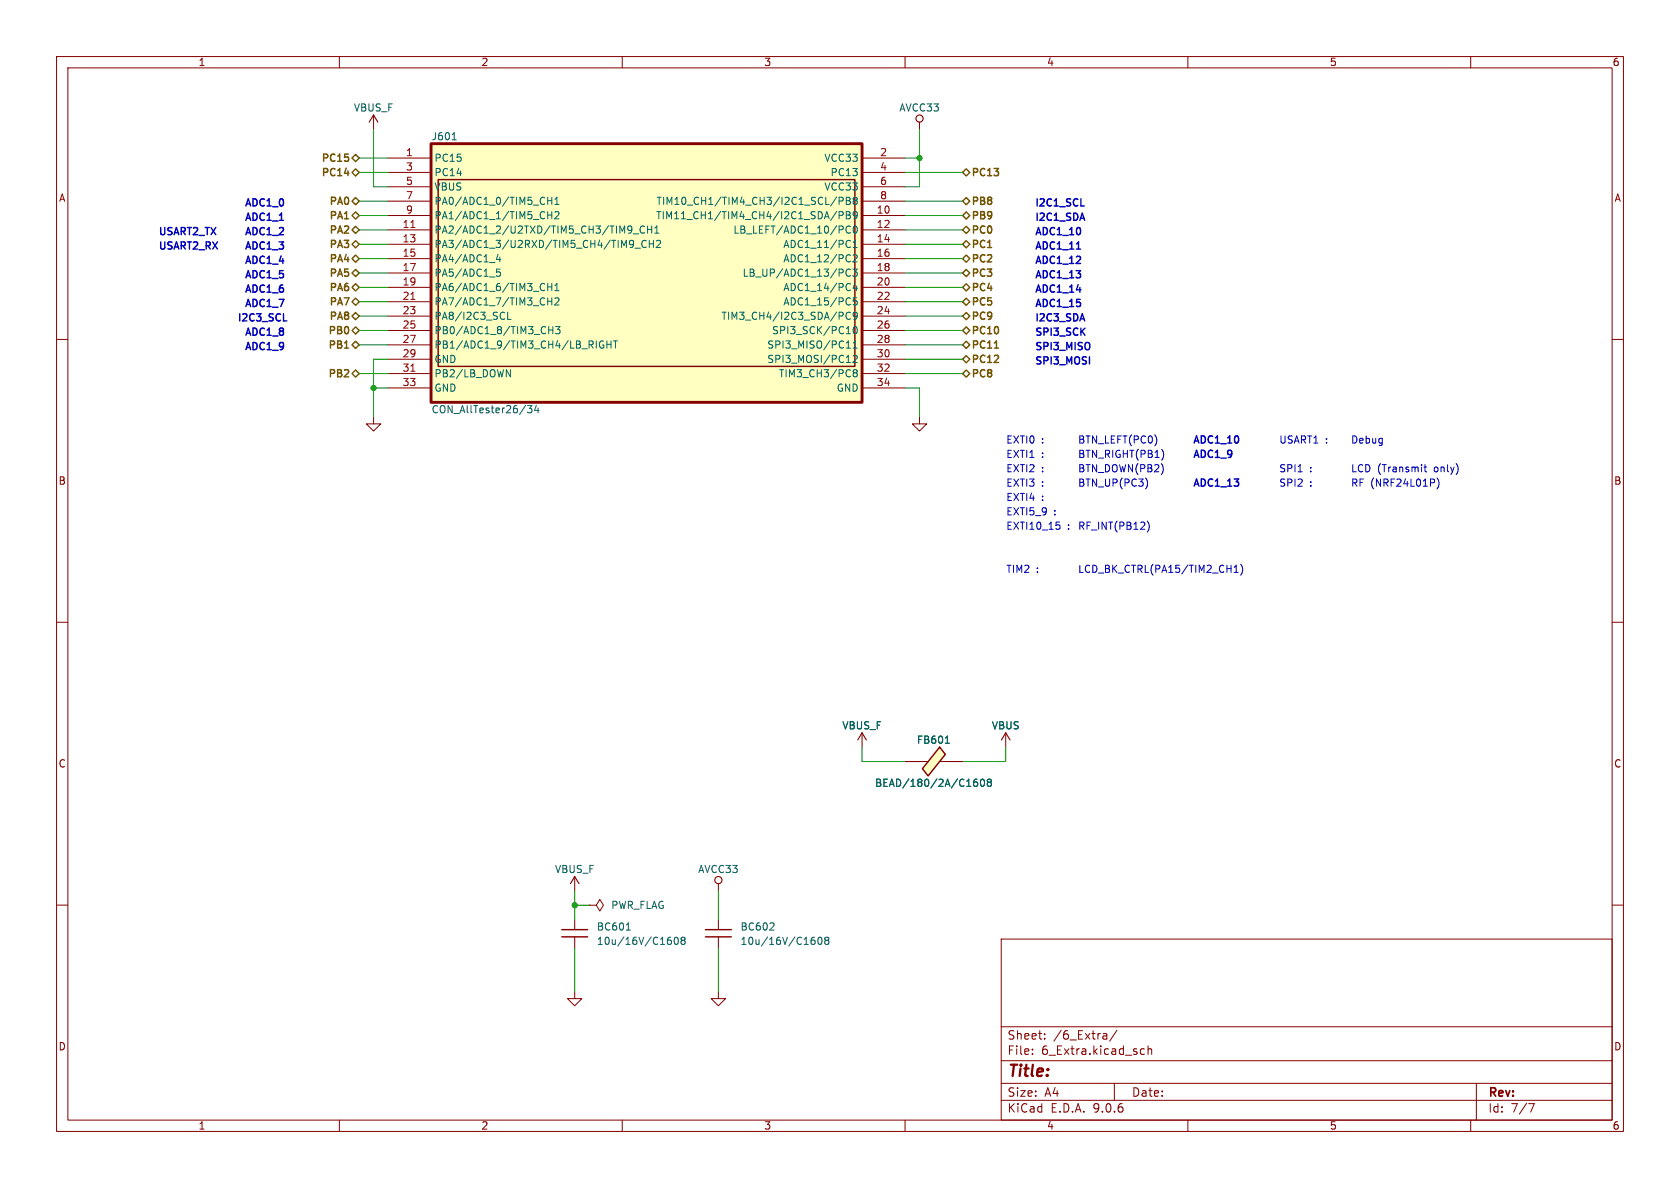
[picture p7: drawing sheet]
<svg xmlns="http://www.w3.org/2000/svg" width="297mm" height="210mm" viewBox="0 0 297 210" stroke-linecap="round" stroke-linejoin="round" font-family="sans-serif">
<g fill="none" stroke="#840000" stroke-width=".18">
<path d="M10 10h277v190h-277zM12 12h273v186h-273zM60 10v2M110 10v2M160 10v2M210 10v2M260 10v2M10 60h2M285 60h2M10 110h2M285 110h2M10 160h2"/>
<path d="M177 166h108v32h-108zM285 160h2M60 198v2M110 198v2M160 198v2M177 194.5h108M177 191.5h108M177 187.5h108M177 181.5h108M182.5 186.3v.1M182.5 185.5v.1M184.7 183.6v.1"/>
<path d="M184.7 182.8v.1M195.2 182.7h.3l.2 .2v.8M195.7 183.6l-.5 .1M195.7 183.1h-.5M197 191.5v3M197.5 182.1l-1.3 2M201.7 186.3h.6M201.7 185.5h.6M203 185.5l.2-.1 .3 .1 .1 .9M203 184.9v1.5M210 198v2M260 198v2"/>
<path d="M261 191.5v6.5M270.2 195.1h1l-.6 1.5"/>
</g>
<path d="M76.2 25.4h76.2v45.7h-76.2z" fill="#ffffc2"/>
<path d="M76.2 25.4h76.2v45.7h-76.2z" fill="none" stroke="#840000" stroke-width=".51"/>
<path d="M77.5 31.8h73.6v33h-73.6z" fill="none" stroke="#840000" stroke-width=".25"/>
<g fill="none" stroke="#840000" stroke-width=".18">
<path d="M68.6 27.9h7.6M68.6 30.5h7.6M68.6 33h7.6M68.6 35.6h7.6M68.6 38.1h7.6M152.4 27.9h7.6M152.4 30.5h7.6M152.4 33h7.6M152.4 35.6h7.6M152.4 38.1h7.6M162.6 21.6v1.3M68.6 40.6h7.6"/>
<path d="M68.6 43.2h7.6M68.6 45.7h7.6M68.6 48.3h7.6M68.6 50.8h7.6M68.6 53.3h7.6M68.6 55.9h7.6M68.6 58.4h7.6M152.4 40.6h7.6M152.4 43.2h7.6M152.4 45.7h7.6M152.4 48.3h7.6M152.4 50.8h7.6"/>
<path d="M152.4 53.3h7.6M152.4 55.9h7.6M152.4 58.4h7.6M66 73.7v1.2h1.3l-1.3 1.3-1.2-1.3h1.2M68.6 61h7.6M68.6 63.5h7.6M68.6 66h7.6M68.6 68.6h7.6M152.4 61h7.6M152.4 63.5h7.6M152.4 66h7.6M152.4 68.6h7.6"/>
<path d="M162.6 73.7v1.2h1.2l-1.2 1.3-1.3-1.3h1.3M152.4 129.5v2.6M177.8 129.5v2.6"/>
</g>
<g fill="none" stroke="#006464" stroke-width=".18">
<path d="M79.9 24.7h.8M96.8 34.9v1.2M96.8 37.4v1.3M96.8 35.5h.8M96.8 38h.8M97.6 34.9v1.2M97.6 37.4v1.3M98.1 36.1h.7M98.1 35.2l.4-.3v1.2M98.1 37.5l.5-.1 .2 .4-.8 .9h.8M114.5 39.9v1.3M115.2 39.9v1.3"/>
<path d="M147.9 34.8l-1.1 1.6M147.9 37.3l-1.1 1.7M148.3 38.1l.6-.1 .2-.2-.1-.3-.7-.1v1.3M148.3 35.5h.6l.2-.2-.1-.3-.7-.1v1.2M149.6 35.5h.4M149.6 34.9h.4l.3 .2-.3 .4 .3 .1v.3l-.2 .2h-.5zM149.6 38h.4M149.6 37.4h.4l.3 .3-.3 .3 .3 .1v.3l-.2 .3h-.5zM151.1 35.4l-.3 .3 .1 .3 .2 .1h.3l.1-.2v-.2l-.2-.3M151.1 35.4l-.3-.2 .3-.3h.2l.2 .2-.2 .3M151.1 35.4h.2M151.5 38l-.2 .2-.4-.1-.1-.1 .1-.5 .4-.1 .2 .1a.84 .84 0 0 1-.3 1.2h-.3"/>
<path d="M88.1 45l-.3 .9h.7M88.4 45.5v.8M88.4 47.6h-.6v.6l.1-.1h.5l.1 .2-.1 .4-.2 .1-.4-.1M89.7 55.2v1.3h.7M96.8 50.1v1.3M96.8 52.6v1.3M96.8 50.7h.8M96.8 53.3h.8M97 57.7v1.3M97 58.3h.7M97.6 50.1v1.3M97.6 52.6v1.3"/>
<path d="M97.7 57.7v1.3M98.1 50.5l.4-.4v1.3M98.1 52.8l.5-.2 .2 .4-.8 .9h.8M98.1 51.4h.7M98.2 57.7h.8l-.4 .5 .3 .1v.6l-.1 .1-.6-.1M111.9 41.3h1M112.2 43.9h1M113.9 40.1a.6 .6 0 0 0-.8 .4 .6 .6 0 0 0 .6 .7l.2-.1M114.2 42.6a.6 .6 0 0 0-.8 .4 .6 .6 0 0 0 .6 .8l.2-.2M114.5 40.6h.7M114.8 42.5v1.3M114.8 43.1h.7"/>
<path d="M115.5 42.5v1.3M115.8 41.2h.7M115.8 40.3l.3-.4v1.3M116.1 42.6l.4-.1 .3 .4-.8 .9h.8M149.6 40.9l.4 .3 .3-.1M149.6 59h.7M150.1 42.5l.2 .1M150.3 40.1l-.3-.2-.4 .4M150.3 47.7a.6 .6 0 0 0-.8 .4 .6 .6 0 0 0 .6 .7l.2-.1M150.3 55.3a.6 .6 0 0 0-.8 .4 .6 .6 0 0 0 .6 .8l.2-.2M150.3 43.6l-.2 .2M150.8 47.6h.7l-.4 .5 .4 .1v.5l-.2 .1-.5-.1"/>
<path d="M150.8 43.8h.7M150.8 45.2l.5-.2 .2 .4-.7 .9h.7M150.8 42.9l.4-.4v1.3M150.9 40.1l.2-.2a.68 .68 0 0 1 .5 .7 .68 .68 0 0 1-.5 .6l-.2-.1-.1-.4zM150.9 57.9l.2-.2a.68 .68 0 0 1 .5 .7 .68 .68 0 0 1-.5 .6l-.2-.1-.1-.4zM151.1 50l-.3 1h.8M151.4 50.5v.9M151.5 52.6h-.6l-.1 .7 .2-.2 .4 .1 .1 .2v.4l-.2 .1-.5-.1M151.5 55.7l-.2 .3-.4-.1-.1-.2 .1-.4 .4-.1 .2 .1a.84 .84 0 0 1-.3 1.2h-.3M89.5 65.3l.7 1.3v-1.3M93.2 71.7h.8l-.4 .5 .4 .1v.5l-.2 .2-.6-.2M94.8 71.6l-.3 .9h.8"/>
<path d="M95.1 72.1v.9M106 61l.1 .4 .3 .1 .3-.1v-.4h-.2M106.7 60.3h-.5l-.2 .5M107.3 60.3v1.2M107.3 60.9h.7M108 60.3v1.2M108.4 60.3h.8M108.8 60.3v1.2M149.6 61.5h.7M149.6 64.1h.7M150.8 61.5h.7M150.8 62.9l.5-.1 .2 .4-.7 .9h.7"/>
<path d="M150.8 60.6l.4-.3v1.2M151.1 65.9l-.3-.2 .3-.4h.2l.2 .3-.2 .3M151.1 65.9l-.3 .2 .1 .4 .2 .1h.3l.1-.2v-.3l-.2-.2M151.1 65.9h.2"/>
</g>
<path d="M72.6 40.2h.8M72.6 52.9h.8M72.6 65.6h.8" fill="none" stroke="#a90000" stroke-width=".18"/>
<g fill="none" stroke="#840000" stroke-width=".2">
<path d="M151.6 130.8l.8-1.3 .8 1.3M177 130.8l.8-1.3 .8 1.3"/>
<circle cx="162.6" cy="21" r=".63"/>
</g>
<path d="M166.1 132.1l1 1.3-3 3.8-1-1.3z" fill="#ffffc2"/>
<g fill="none" stroke="#840000" stroke-width=".18">
<path d="M66 20.3v2.6M160 134.6h4.1M166.1 134.6h4.1M101.6 154.9v2.6M127 156.2v1.3M101.6 175.3v1.2h1.3l-1.3 1.3-1.3-1.3h1.3M101.6 162.6v1.7M101.6 165.6v2M104.1 160h1.3l.6 1 .7-1-.7-1-.6 1M104.1 160h.1M127 175.3v1.2h1.3l-1.3 1.3-1.3-1.3h1.3M127 162.6v1.7"/>
<path d="M127 165.6v2"/>
</g>
<path d="M166.1 132.1l1 1.3-3 3.8-1-1.3zM99.3 164.3h4.6M99.3 165.6h4.6M124.7 164.3h4.6M124.7 165.6h4.6" fill="none" stroke="#840000" stroke-width=".25"/>
<g fill="none" stroke="#006464" stroke-width=".18">
<path d="M167.1 131.4h.8M167.4 130.3l.1-.2v1.3M172.7 137.7l-.3 .1a.86 .86 0 0 0 0 1.2l.4-.1v-.4l-.2-.3h-.2l-.3 .3M173.4 137.9l.2-.2a.68 .68 0 0 1 .5 .7 .68 .68 0 0 1-.5 .6l-.2-.1-.1-.4zM174.8 138.3l-.3-.3 .3-.3h.2l.3 .3-.3 .3M174.8 138.3l-.3 .2 .1 .4 .2 .1 .3-.1 .2-.1v-.3l-.3-.2M174.8 138.3h.2M110.7 164.4h.7M118.2 166.2h.3l.2 .2-.1 .4-.4 .1M118.6 165.7h-.4M119.4 165.7h.1a.68 .68 0 0 1 .4 .6 .68 .68 0 0 1-.4 .6 .84 .84 0 0 1-.1-1.2zM120.6 166.2l-.2-.2 .2-.3h.3l.2 .2-.2 .3"/>
<path d="M120.6 166.2l-.2 .3 .1 .3 .1 .1h.4l.1-.2v-.2l-.2-.3M120.6 166.2h.3M136.7 163.2l.1 .2v.3l-.7 .7h.7M143.6 166.2h.3l.2 .2-.1 .4-.4 .1M144 165.7h-.4M144.8 165.7h.1a.68 .68 0 0 1 .4 .6 .68 .68 0 0 1-.4 .6 .84 .84 0 0 1-.1-1.2zM146 166.2l-.2-.2 .2-.3h.3l.2 .2-.2 .3M146 166.2l-.2 .3 .1 .3 .1 .1h.4l.1-.2v-.2l-.2-.3M146 166.2h.3"/>
</g>
<g fill="none" stroke="#840000" stroke-width=".2">
<path d="M65.3 21.6l.7-1.3 .8 1.3M100.8 156.2l.8-1.3 .8 1.3"/>
<circle cx="127" cy="155.6" r=".63"/>
</g>
<g fill="none" stroke="#725600" stroke-width=".25">
<path d="M60.9 30.6h.8M61 27.2h.6M61.5 27.8l.1 .2-.1 .5M62.2 35.6l.7-.7 .6 .7-.6 .6zM62.2 38.1l.7-.6 .6 .6-.6 .6zM62.2 30.5l.7-.7 .6 .7-.6 .6zM62.2 27.9l.7-.6 .6 .6-.6 .7zM170.2 35.6l.6-.7 .6 .7-.6 .6zM170.2 38.1l.6-.6 .6 .6-.6 .6zM170.2 30.5l.6-.7 .6 .7-.6 .6zM62.2 55.9l.7-.7 .6 .7-.6 .6zM62.2 58.4l.7-.6 .6 .6-.6 .7z"/>
<path d="M62.2 53.3l.7-.6 .6 .6-.6 .7zM62.2 40.6l.7-.6 .6 .6-.6 .7zM62.2 48.3l.7-.7 .6 .7-.6 .6zM62.2 50.8l.7-.6 .6 .6-.6 .6zM62.2 45.7l.7-.6 .6 .6-.6 .7zM62.9 42.5l.6 .7-.6 .6-.7-.6zM170.2 53.3l.6-.6 .6 .6-.6 .7zM170.2 45.7l.6-.6 .6 .6-.6 .7zM170.2 48.3l.6-.7 .6 .7-.6 .6zM170.2 50.8l.6-.6 .6 .6-.6 .6zM170.2 55.9l.6-.7 .6 .7-.6 .6zM170.2 58.4l.6-.6 .6 .6-.6 .7z"/>
<path d="M170.2 40.6l.6-.6 .6 .6-.6 .7zM170.8 42.5l.6 .7-.6 .6-.6-.6zM60.9 61.5h.7M62.2 66l.7-.6 .6 .6-.6 .7zM62.2 61l.7-.7 .6 .7-.6 .6zM170.2 66l.6-.6 .6 .6-.6 .7zM170.2 61l.6-.7 .6 .7-.6 .6zM170.8 62.9l.6 .6-.6 .6-.6-.6zM175.8 61.5h.7"/>
</g>
<g fill="none" stroke="#009600" stroke-width=".18">
<path d="M63.5 38.1h5.1M63.5 35.6h5.1M63.5 30.5h5.1M63.5 27.9h5.1M66 22.9v10.1h2.6M160 38.1h10.2M160 35.6h10.2M160 30.5h10.2M160 27.9h2.6M162.6 22.9v10.1h-2.6M63.5 40.6h5.1M63.5 53.3h5.1"/>
<path d="M63.5 48.3h5.1M63.5 55.9h5.1M63.5 50.8h5.1M63.5 58.4h5.1M63.5 43.2h5.1M63.5 45.7h5.1M160 40.6h10.2M160 53.3h10.2M160 48.3h10.2M160 55.9h10.2M160 50.8h10.2M160 58.4h10.2"/>
<path d="M160 43.2h10.2M160 45.7h10.2M63.5 61h5.1M63.5 66h5.1M66 68.6h2.6M68.6 63.5h-2.6v10.2M160 68.6h2.6v5.1M160 61h10.2M160 63.5h10.2M160 66h10.2M152.4 132.1v2.5h7.6M177.8 132.1v2.5h-7.6"/>
<path d="M101.6 157.5v5.1M127 157.5v5.1M101.6 160h2.5M101.6 167.6v7.7M127 167.6v7.7"/>
</g>
<g fill="none" stroke="#0000c2" stroke-width=".18">
<path d="M204.4 77.4v.9M205.5 79.7l.2 .6-.2 .8M186.7 92.3h.6M187.2 92.8l.2 .2v.3l-.2 .3M202.6 84.6a1.49 1.49 0 0 1 0 1.8M202.8 92.1a1.46 1.46 0 0 1 0 2M205.6 82.5v.8M219.3 99.7a1.46 1.46 0 0 1 0 2M229.5 83.4h.7M251.7 82.6h.5M251.9 82.1v1.1l.3 .2M254.1 84.6a1.47 1.47 0 0 1-.1 1.8"/>
<path d="M218.2 101.2h.7M218.2 100.3l.3-.4v1.3"/>
</g>
<path d="M190.3 44h.7" fill="none" stroke="#0000c2" stroke-width=".25"/>
<g fill="#009600" stroke="#009600" stroke-width=".18">
<circle cx="66" cy="68.6" r=".46"/>
<circle cx="162.6" cy="27.9" r=".46"/>
<circle cx="101.6" cy="160" r=".46"/>
</g>
<text font-size="2.8" fill="#840000" x="178" y="190.9">Title:</text>
<g font-size="2.1" fill="#840000">
<text x="178" y="184">Sheet:</text>
<text x="186.2" y="184">/6_Extra/</text>
<text x="178" y="186.7">File:</text>
<text x="184.1" y="186.7">6_Extra.kicad_sch</text>
<text x="178" y="196.9">KiCad</text>
<text x="178" y="194.1">Size:</text>
<text x="184.7" y="194.1">A4</text>
<text x="185.7" y="196.9">E.D.A.</text>
<text x="193.3" y="196.9">9.0.6</text>
<text x="200" y="194.1">Date:</text>
<text x="263" y="194.3">Rev:</text>
<text x="263" y="196.9">Id:</text>
<text x="267.1" y="196.9">7/7</text>
</g>
<g font-size="1.8" fill="#840000">
<text x="35" y="11.9">1</text>
<text x="85" y="11.9">2</text>
<text x="135" y="11.9">3</text>
<text x="185" y="11.9">4</text>
<text x="235" y="11.9">5</text>
<text x="285" y="11.9">6</text>
<text x="10.3" y="35.9">A</text>
<text x="285.3" y="35.9">A</text>
<text x="10.3" y="85.9">B</text>
<text x="285.3" y="85.9">B</text>
<text x="10.3" y="135.9">C</text>
<text x="285.3" y="135.9">C</text>
<text x="10.3" y="185.9">D</text>
<text x="285.3" y="185.9">D</text>
<text x="35" y="199.9">1</text>
<text x="85" y="199.9">2</text>
<text x="135" y="199.9">3</text>
<text x="185" y="199.9">4</text>
<text x="235" y="199.9">5</text>
<text x="285" y="199.9">6</text>
</g>
<g font-size="1.8" fill="#006464">
<text x="62.5" y="19.9">VBUS_F</text>
<text x="158.9" y="19.9">AVCC33</text>
<text x="76.2" y="25">J601</text>
<text x="76.7" y="28.8">PC15</text>
<text x="145.6" y="28.8">VCC33</text>
<text x="76.7" y="31.3">PC14</text>
<text x="76.7" y="33.9">VBUS</text>
<text x="145.6" y="33.9">VCC33</text>
<text x="146.7" y="31.3">PC13</text>
<text x="76.7" y="36.4">PA0/ADC1_0/TIM5_CH1</text>
<text x="76.7" y="39">PA1/ADC1_1/TIM5_CH2</text>
<text x="76.7" y="41.5">PA2/ADC1_2/U2TXD/TIM5_CH3/TIM9_CH1</text>
<text x="115.9" y="39">TIM11_CH1/TIM4_CH4/I2C1_SDA/PB9</text>
<text x="115.9" y="36.4">TIM10_CH1/TIM4_CH3/I2C1_SCL/PB8</text>
<text x="129.6" y="41.5">LB_LEFT/ADC1_10/PC0</text>
<text x="76.7" y="44">PA3/ADC1_3/U2RXD/TIM5_CH4/TIM9_CH2</text>
<text x="76.7" y="46.6">PA4/ADC1_4</text>
<text x="138.4" y="44">ADC1_11/PC1</text>
<text x="138.4" y="46.6">ADC1_12/PC2</text>
<text x="76.7" y="49.1">PA5/ADC1_5</text>
<text x="76.7" y="51.7">PA6/ADC1_6/TIM3_CH1</text>
<text x="131.2" y="49.1">LB_UP/ADC1_13/PC3</text>
<text x="138.4" y="51.7">ADC1_14/PC4</text>
<text x="76.7" y="54.2">PA7/ADC1_7/TIM3_CH2</text>
<text x="76.7" y="56.7">PA8/I2C3_SCL</text>
<text x="76.7" y="59.3">PB0/ADC1_8/TIM3_CH3</text>
<text x="127.4" y="56.7">TIM3_CH4/I2C3_SDA/PC9</text>
<text x="136.4" y="59.3">SPI3_SCK/PC10</text>
<text x="138.4" y="54.2">ADC1_15/PC5</text>
<text x="76.7" y="61.8">PB1/ADC1_9/TIM3_CH4/LB_RIGHT</text>
<text x="76.7" y="64.4">GND</text>
<text x="135.5" y="61.8">SPI3_MISO/PC11</text>
<text x="135.5" y="64.4">SPI3_MOSI/PC12</text>
<text x="76.7" y="66.9">PB2/LB_DOWN</text>
<text x="76.7" y="69.4">GND</text>
<text x="137.6" y="66.9">TIM3_CH3/PC8</text>
<text x="147.8" y="69.4">GND</text>
<text x="76.2" y="73.3">CON_AllTester26/34</text>
<text x="148.8" y="129.1">VBUS_F</text>
<text x="162" y="131.7">FB601</text>
<text x="175.2" y="129.1">VBUS</text>
<text x="154.6" y="139.3">BEAD/180/2A/C1608</text>
<text x="98" y="154.5">VBUS_F</text>
<text x="123.3" y="154.5">AVCC33</text>
<text x="108" y="160.9">PWR_FLAG</text>
<text x="105.4" y="164.7">BC601</text>
<text x="105.4" y="167.2">10u/16V/C1608</text>
<text x="130.8" y="164.7">BC602</text>
<text x="130.8" y="167.2">10u/16V/C1608</text>
</g>
<g font-size="1.8" fill="#725600">
<text x="56.6" y="29">PC15</text>
<text x="56.6" y="31.5">PC14</text>
<text x="171.6" y="31.5">PC13</text>
<text x="58" y="41.7">PA2</text>
<text x="58" y="36.6">PA0</text>
<text x="58" y="39.1">PA1</text>
<text x="171.6" y="36.6">PB8</text>
<text x="171.6" y="39.1">PB9</text>
<text x="171.6" y="41.7">PC0</text>
<text x="58" y="44.2">PA3</text>
<text x="58" y="46.7">PA4</text>
<text x="171.6" y="46.7">PC2</text>
<text x="171.6" y="44.2">PC1</text>
<text x="58" y="49.3">PA5</text>
<text x="58" y="51.8">PA6</text>
<text x="171.6" y="49.3">PC3</text>
<text x="171.6" y="51.8">PC4</text>
<text x="57.8" y="59.4">PB0</text>
<text x="58" y="56.9">PA8</text>
<text x="58" y="54.4">PA7</text>
<text x="171.6" y="54.4">PC5</text>
<text x="171.6" y="56.9">PC9</text>
<text x="171.6" y="59.4">PC10</text>
<text x="57.8" y="62">PB1</text>
<text x="171.6" y="64.5">PC12</text>
<text x="171.6" y="62">PC11</text>
<text x="57.8" y="67.1">PB2</text>
<text x="171.6" y="67.1">PC8</text>
</g>
<g font-size="1.8" fill="#a90000">
<text x="71.7" y="27.7">1</text>
<text x="155.5" y="27.7">2</text>
<text x="71.7" y="30.2">3</text>
<text x="71.7" y="32.8">5</text>
<text x="71.7" y="35.3">7</text>
<text x="155.5" y="30.2">4</text>
<text x="155.5" y="32.8">6</text>
<text x="155.5" y="35.3">8</text>
<text x="71.1" y="40.4">11</text>
<text x="71.7" y="37.8">9</text>
<text x="154.9" y="37.8">10</text>
<text x="154.9" y="40.4">12</text>
<text x="71.1" y="42.9">13</text>
<text x="71.1" y="45.5">15</text>
<text x="154.9" y="42.9">14</text>
<text x="154.9" y="45.5">16</text>
<text x="71.1" y="48">17</text>
<text x="71.1" y="50.5">19</text>
<text x="71.1" y="53.1">21</text>
<text x="154.9" y="48">18</text>
<text x="154.9" y="50.5">20</text>
<text x="154.9" y="53.1">22</text>
<text x="71.1" y="55.6">23</text>
<text x="71.1" y="58.2">25</text>
<text x="154.9" y="55.6">24</text>
<text x="154.9" y="58.2">26</text>
<text x="71.1" y="60.7">27</text>
<text x="71.1" y="63.2">29</text>
<text x="71.1" y="65.8">31</text>
<text x="154.9" y="60.7">28</text>
<text x="154.9" y="63.2">30</text>
<text x="154.9" y="65.8">32</text>
<text x="71.1" y="68.3">33</text>
<text x="154.9" y="68.3">34</text>
</g>
<g font-size="1.8" fill="#0000c2">
<text x="27.9" y="41.7">USART2_TX</text>
<text x="43.2" y="39.1">ADC1_1</text>
<text x="43.2" y="36.6">ADC1_0</text>
<text x="43.2" y="41.7">ADC1_2</text>
<text x="182.9" y="36.6">I2C1_SCL</text>
<text x="182.9" y="41.7">ADC1_10</text>
<text x="182.9" y="39.1">I2C1_SDA</text>
<text x="27.9" y="44.2">USART2_RX</text>
<text x="43.2" y="44.2">ADC1_3</text>
<text x="43.2" y="46.7">ADC1_4</text>
<text x="182.9" y="46.7">ADC1_12</text>
<text x="182.9" y="44.2">ADC1_11</text>
<text x="43.2" y="51.8">ADC1_6</text>
<text x="43.2" y="49.3">ADC1_5</text>
<text x="182.9" y="51.8">ADC1_14</text>
<text x="182.9" y="49.3">ADC1_13</text>
<text x="41.9" y="56.9">I2C3_SCL</text>
<text x="43.2" y="59.4">ADC1_8</text>
<text x="43.2" y="54.4">ADC1_7</text>
<text x="182.9" y="59.4">SPI3_SCK</text>
<text x="182.9" y="56.9">I2C3_SDA</text>
<text x="182.9" y="54.4">ADC1_15</text>
<text x="43.2" y="62">ADC1_9</text>
<text x="182.9" y="62">SPI3_MISO</text>
<text x="182.9" y="64.5">SPI3_MOSI</text>
<text x="177.8" y="78.5">EXTI0</text>
<text x="177.8" y="81">EXTI1</text>
<text x="177.8" y="83.6">EXTI2</text>
<text x="184.1" y="78.5">:</text>
<text x="184.1" y="81">:</text>
<text x="184.1" y="83.6">:</text>
<text x="190.5" y="78.5">BTN_LEFT(PC0)</text>
<text x="190.5" y="83.6">BTN_DOWN(PB2)</text>
<text x="190.5" y="81">BTN_RIGHT(PB1)</text>
<text x="210.8" y="81">ADC1_9</text>
<text x="210.8" y="78.5">ADC1_10</text>
<text x="226.1" y="78.5">USART1</text>
<text x="226.1" y="83.6">SPI1</text>
<text x="231.5" y="83.6">:</text>
<text x="234.3" y="78.5">:</text>
<text x="238.8" y="78.5">Debug</text>
<text x="238.8" y="83.6">LCD (Transmit</text>
<text x="253.6" y="83.6">only)</text>
<text x="177.8" y="86.1">EXTI3</text>
<text x="177.8" y="88.7">EXTI4</text>
<text x="184.1" y="86.1">:</text>
<text x="184.1" y="88.7">:</text>
<text x="190.5" y="86.1">BTN_UP(PC3)</text>
<text x="210.8" y="86.1">ADC1_13</text>
<text x="226.1" y="86.1">SPI2</text>
<text x="231.5" y="86.1">:</text>
<text x="238.8" y="86.1">RF (NRF24L01P)</text>
<text x="177.8" y="91.2">EXTI5_9</text>
<text x="177.8" y="93.7">EXTI10_15</text>
<text x="186.3" y="91.2">:</text>
<text x="188.7" y="93.7">:</text>
<text x="190.5" y="93.7">RF_INT(PB12)</text>
<text x="177.8" y="101.4">TIM2</text>
<text x="183.2" y="101.4">:</text>
<text x="190.5" y="101.4">LCD_BK_CTRL(PA15/TIM2_CH1)</text>
</g>
</svg>
